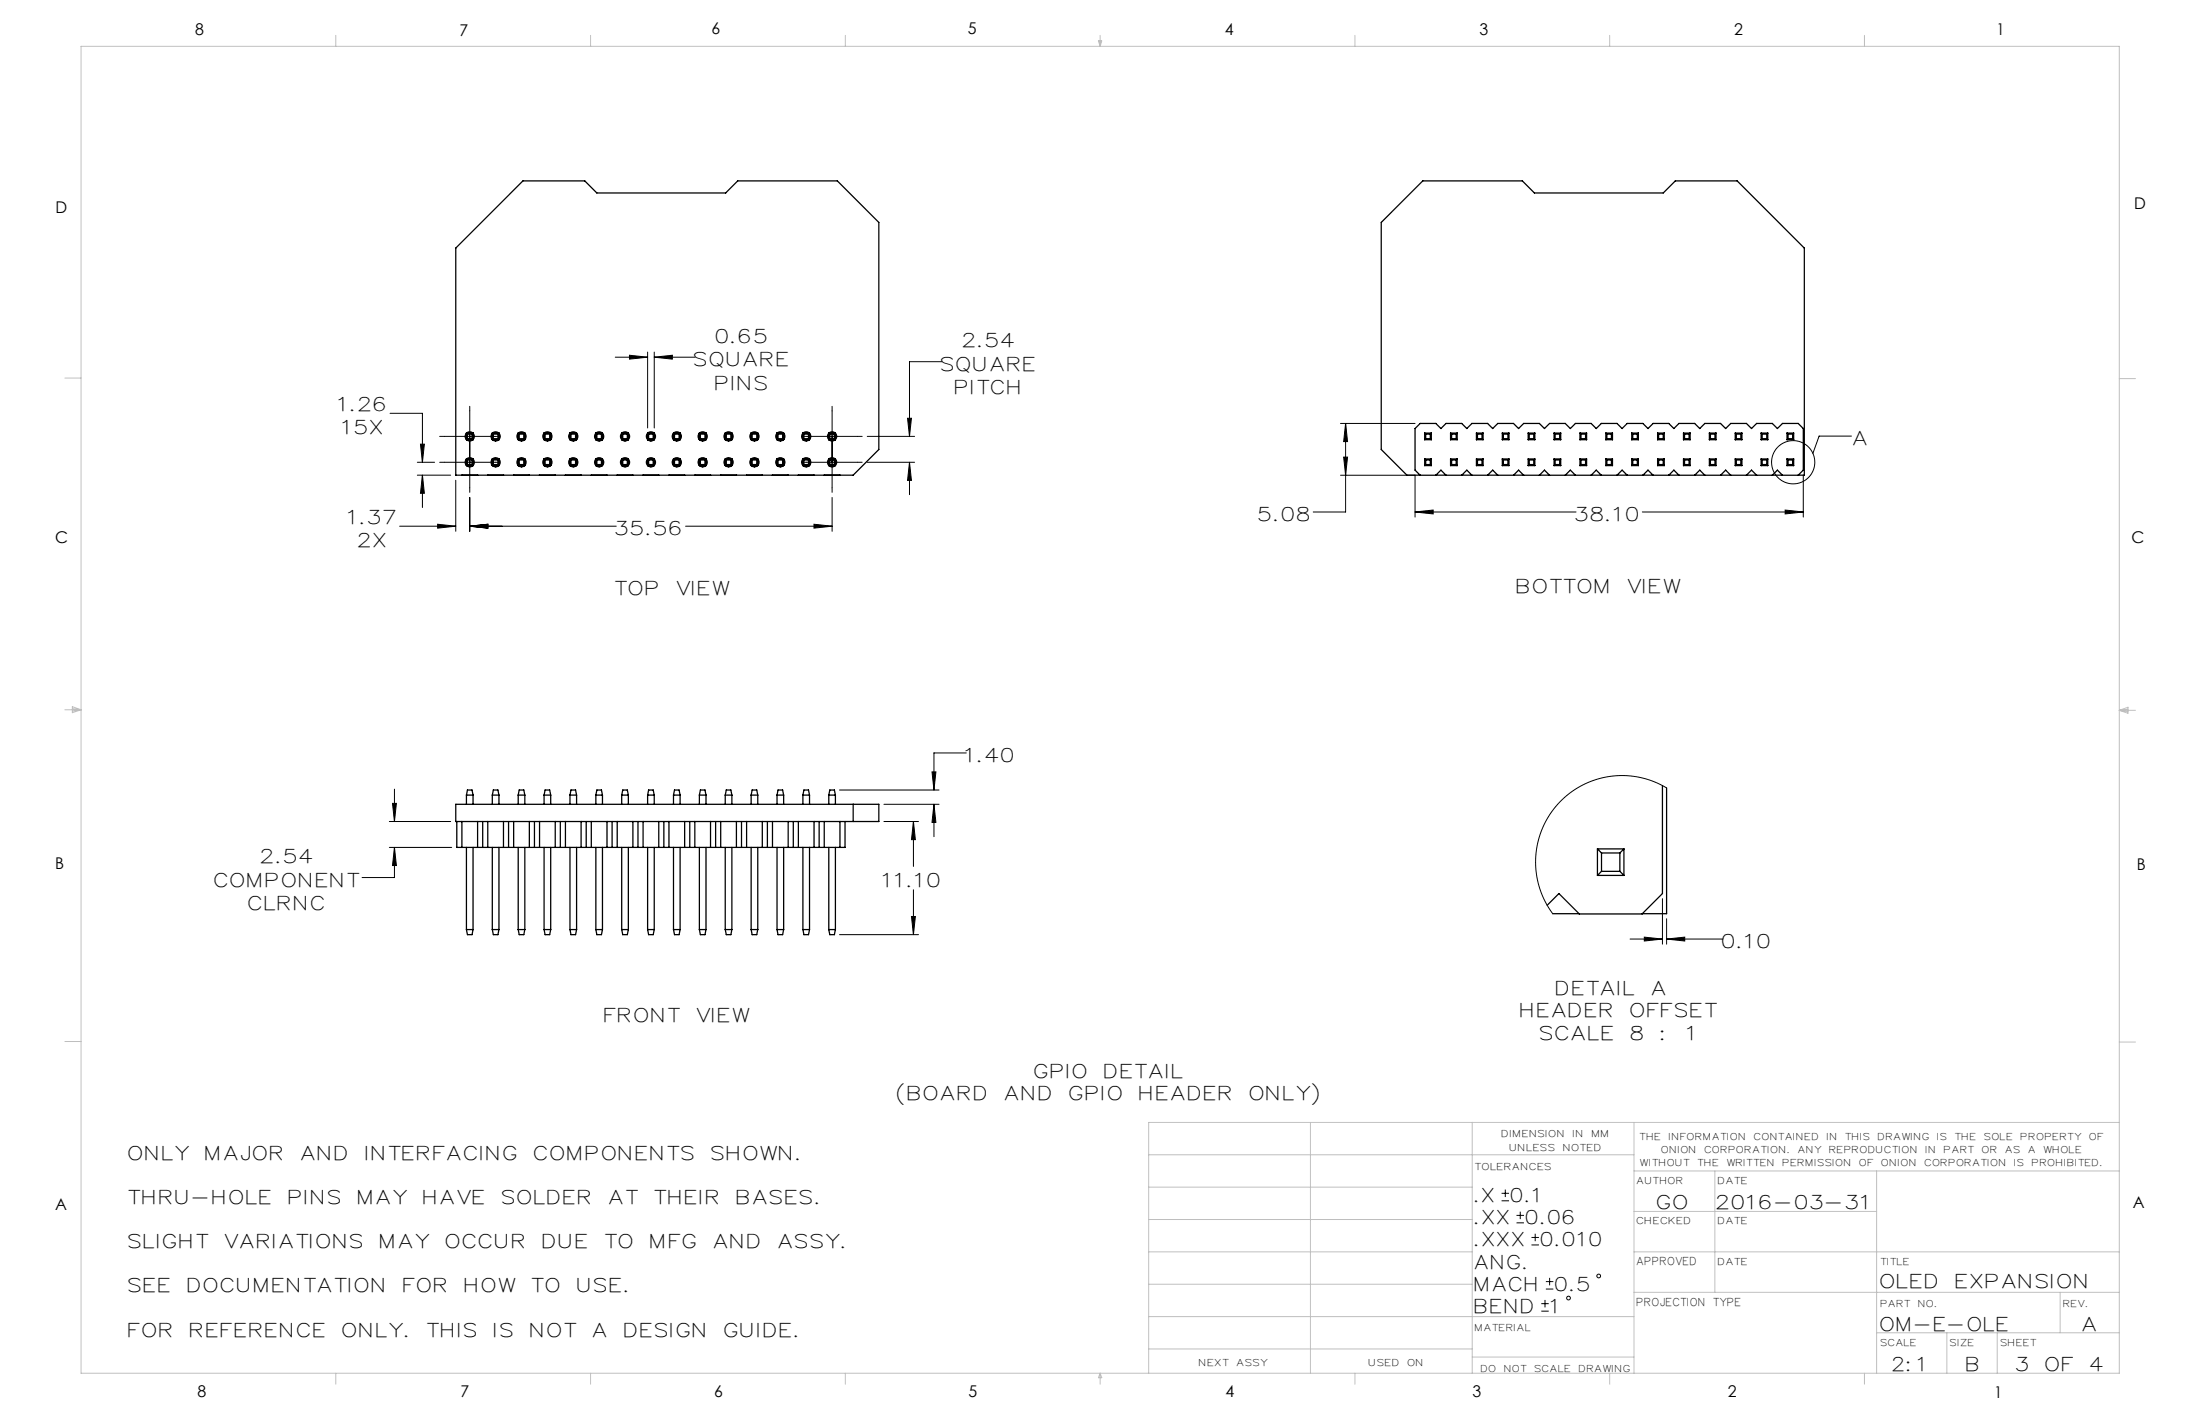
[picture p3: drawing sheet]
<svg xmlns="http://www.w3.org/2000/svg" width="432mm" height="279mm" viewBox="0 0 432 279" stroke-linecap="round" stroke-linejoin="round" font-family="sans-serif">
<g fill="none" stroke="#000" stroke-width=".2">
<path d="M120.8 70.1h6.3M123.6 69.7l3.5 .4-3.5 .4zM127.1 69.1v14.9M128.4 70.1l3.6-.4v.8zM128.4 69.1v14.9M128.4 70.1h8M184.9 71h-6.4v14.6M76.6 81.1h6.3v9.6M81.9 90.7h3.4M81.9 93.2h6.6M82.5 87.1h.8l-.4 3.6zM82.9 93.2l.4 3.6h-.8z"/>
<path d="M82.9 93.2v6.4M87.2 90.7h10M87.2 85.6h10M89.5 94.2v10M92.2 80.6v15.1M92.2 97.6v6.6M158.3 90.7h10M158.3 85.6h10M163.3 80.6v15.1M163.3 97.6v6.6M170.2 90.7h9.3M170.2 85.6h9.3"/>
<path d="M178.1 82.1h.8l-.4 3.5zM178.5 90.7l.4 3.6h-.8zM178.5 90.7v6.4M263.1 93.2h14.6v8.3M263.1 83.1h14.6M263.7 89.7h.8l-.4 3.5zM264.1 83.1l.4 3.5h-.8zM264.1 83.1v17.4h-6.3M353.9 93.2v8.3M363.4 85.6h-6.4l-1.2 3.4M78.4 103.2h11.1M85.9 102.9l3.6 .3-3.6 .4z"/>
<path d="M92.2 103.2l3.6-.3v.7zM92.2 103.2h28.8M134.6 103.2h28.7M159.8 102.9l3.5 .3-3.5 .4zM277.7 100.5l3.6-.4v.7zM277.7 100.5h31.6M322.3 100.5h31.6M350.4 100.1l3.5 .4-3.5 .3zM77 157.6h.8l-.4 3.6zM77.4 154.8v6.4M164.8 155h19.5M173.5 157.8h10.8"/>
<path d="M182.9 151.5h.8l-.4 3.5zM183.3 157.8l.4 3.6h-.8zM183.3 157.8v6.4M189.7 147.7h-6.4v7.3M327.1 154.6l-2.7-1.3-2.7-.8-2.8-.3-3 .1-2.9 .8-2.6 1.1-2.5 1.6-2.1 1.9-1.7 2.2-1.4 2.7-.9 2.7-.4 3 .1 2.7 .6 3 1.1 2.8 1.6 2.5M76.4 161.2h12.1M76.4 166.3h12.3M77.4 166.3l.4 3.5h-.8zM77.4 166.3v5.9h-6.3M173.5 161.2h6.8M178.9 179.8h.8l-.4 3.6zM179.3 161.2l.4 3.5h-.8z"/>
<path d="M179.3 161.2v8.8M179.3 174.6v8.8M326.3 176.3v9M164.8 183.4h15.5M319.9 184.3h6.4M322.7 183.9l3.6 .4-3.6 .3zM327.1 184.3l3.6-.4v.7zM327.1 180.3v5M327.1 184.3h11M294.7 235.6h1.5M294.7 234.1h1.5M295.4 233.4v1.5"/>
<path d="M297.7 239.9h1.4M297.7 238.5h1.4M298.4 237.7v1.5M300.6 244.3h1.5M300.6 242.8h1.5M301.3 242.1v1.4M302.5 257.3h1.5M302.5 255.8h1.5M303.2 255.1v1.4M303.4 252.9h1.5M303.4 251.5h1.5M304.1 250.7v1.5"/>
<circle cx="352" cy="90.7" r="4.2"/>
<circle cx="307.9" cy="254.7" r=".37"/>
<circle cx="313.8" cy="250.4" r=".37"/>
</g>
<g fill="none" stroke="#000" stroke-width=".2" stroke-dasharray="15.2 1.3 1.3 1.3">
<path d="M87.2 90.7h-.9M87.2 85.6h-.9M92.2 85.7v-.9M92.2 95.7v.9M92.2 80.6v-.9M92.2 90.6v.9M97.2 90.7h.9M97.2 85.6h.9M158.3 90.7h-.9M158.3 85.6h-.9M163.3 85.7v-.9M163.3 95.7v.9"/>
<path d="M163.3 80.6v-.9M163.3 90.6v.9M168.3 90.7h.9M168.3 85.6h.9"/>
</g>
<g fill="none" stroke="#c0c0c0" stroke-width=".2">
<path d="M15.9 9.1h400.1v260.3h-400.1zM65.9 6.9v2.2M115.9 6.9v2.2M165.9 6.9v2.2M215.6 8h.6l-.3 1.1zM215.7 8l.2 1.1M215.9 6.9v2.2M216 8l-.1 1.1M265.9 6.9v2.2M315.9 6.9v2.2M365.9 6.9v2.2M12.7 74.2h3.2"/>
<path d="M416 74.3h3.1M12.7 139.3h3.2M14.2 139l1.7 .3M14.2 138.7l1.7 .6-1.7 .5zM15.9 139.3l-1.7 .2M416 139.4h3.1M416 139.4l1.7-.6v1.1zM416 139.4l1.7 .2M417.7 139.1l-1.7 .3M12.7 204.4h3.2M416 204.5h3.1M225.5 226.6h95.2"/>
<path d="M225.5 239.3h63.5M225.5 232.9h63.5M257.2 220.2v49.2M289 220.2v49.2M320.7 220.2v49.2M320.7 237.7h47.6M320.7 229.8h95.3M336.6 229.8v23.8M368.3 229.8v39.6M416 220.2h-190.5v49.2M225.5 258.3h95.2M225.5 245.6h63.5"/>
<path d="M225.5 252h63.5M320.7 253.6h95.3M320.7 245.6h95.3M404.3 253.6v7.9M65.9 269.4v2.2M115.9 269.4v2.2M165.9 269.4v2.2M215.9 269.4v2.2M215.9 269.4l.3 .9h-.6zM225.5 264.7h63.5M265.9 269.4v2.2M289 266.3h31.7"/>
<path d="M315.9 269.4v2.2M365.9 269.4v2.2M368.3 261.5h47.7M382.1 261.5v7.9M392 261.5v7.9"/>
</g>
<path d="M123.6 69.7l3.5 .4-3.5 .4zM128.4 70.1l3.6-.4v.8zM92.2 103.2l3.6-.3v.7zM159.8 102.9l3.5 .3-3.5 .4zM82.5 87.1h.8l-.4 3.6zM82.9 93.2l.4 3.6h-.8zM85.9 102.9l3.6 .3-3.6 .4zM92.2 103.2l3.6-.3v.7zM178.1 82.1h.8l-.4 3.5zM178.5 90.7l.4 3.6h-.8zM77 157.6h.8l-.4 3.6zM77.4 166.3l.4 3.5h-.8zM179.3 161.2l.4 3.5h-.8zM178.9 179.8h.8l-.4 3.6zM182.9 151.5h.8l-.4 3.5zM183.3 157.8l.4 3.6h-.8zM277.7 100.5l3.6-.4v.7zM350.4 100.1l3.5 .4-3.5 .3zM264.1 83.1l.4 3.5h-.8zM263.7 89.7h.8l-.4 3.5zM322.7 183.9l3.6 .4-3.6 .3zM327.1 184.3l3.6-.4v.7z" fill="#000"/>
<g fill="none" stroke="#000" stroke-width=".25">
<path d="M279.3 35.5h19.5l2.4 2.4h25.2l2.4-2.4h12.2l13.1 13.2v44.5h-78l-5-5v-44.6zM89.5 48.7l13.1-13.2h12.2l2.3 2.4h25.3l2.4-2.4h19.5l8.2 8.1v44.6l-5 5h-78zM90.6 93.2h.1M91.5 90.1l-.2 .5 .2 .7M91.5 85l-.2 .5 .2 .7M91.5 85h1.3M91.5 86.3h1.3M91.5 90.1h1.3M91.5 91.4h1.3M91.5 90.1l.2 .2M91.5 85l.2 .2M91.5 85v1.3"/>
<path d="M91.5 90.1v1.3M91.6 91.4l.6 .2 .6-.2M91.6 90.1l.6-.3 .6 .3M91.6 86.3l.6 .2 .6-.2M91.6 85l.6-.3 .6 .3M91.7 90.3h.9M91.7 91.2h.9M91.7 85.2h.9M91.7 86.1h.9M91.7 91.2l-.2 .2M91.7 86.1l-.2 .2M91.7 85.2v.9"/>
<path d="M91.7 90.3v.9M92.6 91.2l.2 .2M92.6 85.2v.9M92.6 90.3v.9M92.6 86.1l.2 .2M92.8 90.1l.3 .5-.3 .7M92.8 85l.3 .5-.3 .7M92.8 85v1.3M92.8 90.1v1.3M92.8 90.1l-.2 .2M92.8 85l-.2 .2M93.8 93.2h-.1"/>
<path d="M95.7 93.2h.1M96.6 90.1l-.2 .5 .2 .7M96.6 85l-.2 .5 .2 .7M96.6 85h1.3M96.6 86.3h1.3M96.6 90.1h1.3M96.6 91.4h1.3M96.6 90.1l.2 .2M96.6 85l.2 .2M96.6 85v1.3M96.6 90.1v1.3M96.7 91.4l.6 .2 .6-.2"/>
<path d="M96.7 90.1l.6-.3 .6 .3M96.7 86.3l.6 .2 .6-.2M96.7 85l.6-.3 .6 .3M96.8 90.3h.9M96.8 91.2h.9M96.8 85.2v.9M96.8 90.3v.9M96.8 85.2h.9M96.8 86.1h.9M96.8 86.1l-.2 .2M96.8 91.2l-.2 .2M97.7 85.2v.9"/>
<path d="M97.7 90.3v.9M97.7 91.2l.2 .2M97.7 86.1l.2 .2M97.9 90.1l.3 .5-.3 .7M97.9 85l.3 .5-.3 .7M97.9 85l-.2 .2M97.9 85v1.3M97.9 90.1v1.3M97.9 90.1l-.2 .2M98.8 93.2h.1M100.8 93.2h.1M101.7 90.1l-.2 .5 .2 .7"/>
<path d="M101.7 85l-.2 .5 .2 .7M101.7 85h1.3M101.7 86.3h1.3M101.7 90.1h1.3M101.7 91.4h1.3M101.7 90.1l.2 .2M101.7 85l.2 .2M101.7 85v1.3M101.7 90.1v1.3M101.7 91.4l.7 .2 .6-.2M101.7 90.1l.7-.3 .6 .3M101.7 86.3l.7 .2 .6-.2"/>
<path d="M101.7 85l.7-.3 .6 .3M101.9 90.3h.9M101.9 91.2h.9M101.9 85.2h.9M101.9 86.1h.9M101.9 91.2l-.2 .2M101.9 86.1l-.2 .2M101.9 85.2v.9M101.9 90.3v.9M102.8 91.2l.2 .2M102.8 85.2v.9M102.8 90.3v.9"/>
<path d="M102.8 86.1l.2 .2M103 90.1l.2 .5-.2 .7M103 85l.2 .5-.2 .7M103 90.1l-.2 .2M103 85l-.2 .2M103 85v1.3M103 90.1v1.3M103.9 93.2h.1M105.9 93.2h.1M106.8 90.1l-.3 .5 .3 .7M106.8 85l-.3 .5 .3 .7M106.8 85h1.3"/>
<path d="M106.8 86.3h1.3M106.8 85l.2 .2M106.8 90.1h1.3M106.8 91.4h1.3M106.8 90.1l.2 .2M106.8 85v1.3M106.8 90.1v1.3M106.8 91.4l.6 .2 .7-.2M106.8 90.1l.6-.3 .7 .3M106.8 86.3l.6 .2 .7-.2M106.8 85l.6-.3 .7 .3M107 90.3h.9"/>
<path d="M107 91.2h.9M107 85.2h.9M107 86.1h.9M107 86.1l-.2 .2M107 85.2v.9M107 90.3v.9M107 91.2l-.2 .2M107.9 86.1l.2 .2M107.9 85.2v.9M107.9 90.3v.9M107.9 91.2l.2 .2M108.1 90.1l.2 .5-.2 .7"/>
<path d="M108.1 85l.2 .5-.2 .7M108.1 85l-.2 .2M108.1 85v1.3M108.1 90.1v1.3M108.1 90.1l-.2 .2M109 93.2h.1M111 93.2h.1M111.9 85l-.3 .5 .3 .7M111.9 90.1l-.3 .5 .3 .7M111.9 85h1.3M111.9 86.3h1.3M111.9 90.1l.2 .2"/>
<path d="M111.9 90.1h1.3M111.9 91.4h1.3M111.9 85l.2 .2M111.9 85v1.3M111.9 90.1v1.3M111.9 86.3l.6 .2 .6-.2M111.9 85l.6-.3 .6 .3M111.9 91.4l.6 .2 .6-.2M111.9 90.1l.6-.3 .6 .3M112.1 90.3h.9M112.1 91.2h.9M112.1 85.2h.9"/>
<path d="M112.1 86.1h.9M112.1 85.2v.9M112.1 90.3v.9M112.1 86.1l-.2 .2M112.1 91.2l-.2 .2M113 91.2l.2 .2M113 85.2v.9M113 90.3v.9M113 86.1l.2 .2M113.2 85l.2 .5-.2 .7M113.2 90.1l.2 .5-.2 .7M113.2 85l-.2 .2"/>
<path d="M113.2 90.1l-.2 .2M113.2 85v1.3M113.2 90.1v1.3M114.1 93.2h.1M116 93.2h.1M116.9 90.1l-.2 .5 .2 .7M116.9 85l-.2 .5 .2 .7M116.9 85h1.3M116.9 86.3h1.3M116.9 90.1h1.3M116.9 91.4h1.3M116.9 85l.2 .2"/>
<path d="M116.9 90.1l.2 .2M116.9 85v1.3M116.9 90.1v1.3M117 91.4l.6 .2 .6-.2M117 90.1l.6-.3 .6 .3M117 86.3l.6 .2 .6-.2M117 85l.6-.3 .6 .3M117.1 90.3h.9M117.1 91.2h.9M117.1 85.2h.9M117.1 86.1h.9M117.1 85.2v.9"/>
<path d="M117.1 90.3v.9M117.1 86.1l-.2 .2M117.1 91.2l-.2 .2M118 85.2v.9M118 90.3v.9M118 86.1l.2 .2M118 91.2l.2 .2M118.2 90.1l.3 .5-.3 .7M118.2 85l.3 .5-.3 .7M118.2 85l-.2 .2M118.2 90.1l-.2 .2M118.2 85v1.3"/>
<path d="M118.2 90.1v1.3M119.2 93.2h-.1M121.1 93.2h.1M122 90.1l-.2 .5 .2 .7M122 85l-.2 .5 .2 .7M122 85h1.3M122 86.3h1.3M122 90.1h1.3M122 85l.2 .2M122 91.4h1.3M122 85v1.3M122 90.1v1.3"/>
<path d="M122 90.1l.2 .2M122.1 91.4l.6 .2 .6-.2M122.1 90.1l.6-.3 .6 .3M122.1 86.3l.6 .2 .6-.2M122.1 85l.6-.3 .6 .3M122.2 90.3h.9M122.2 91.2h.9M122.2 85.2h.9M122.2 91.2l-.2 .2M122.2 86.1h.9M122.2 85.2v.9M122.2 90.3v.9"/>
<path d="M122.2 86.1l-.2 .2M123.1 86.1l.2 .2M123.1 85.2v.9M123.1 90.3v.9M123.1 91.2l.2 .2M123.3 90.1l.3 .5-.3 .7M123.3 85l.3 .5-.3 .7M123.3 90.1l-.2 .2M123.3 85l-.2 .2M123.3 85v1.3M123.3 90.1v1.3M124.2 93.2h.1"/>
<path d="M126.2 93.2h.1M127.1 90.1l-.2 .5 .2 .7M127.1 85l-.2 .5 .2 .7M127.1 85l.2 .2M127.1 85h1.3M127.1 85v1.3M127.1 90.1v1.3M127.1 86.3h1.3M127.1 90.1h1.3M127.1 90.1l.2 .2M127.1 91.4h1.3M127.1 91.4l.7 .2 .6-.2"/>
<path d="M127.1 90.1l.7-.3 .6 .3M127.1 86.3l.7 .2 .6-.2M127.1 85l.7-.3 .6 .3M127.3 90.3h.9M127.3 91.2h.9M127.3 85.2h.9M127.3 86.1l-.2 .2M127.3 85.2v.9M127.3 90.3v.9M127.3 86.1h.9M127.3 91.2l-.2 .2M128.2 86.1l.2 .2"/>
<path d="M128.2 85.2v.9M128.2 90.3v.9M128.2 91.2l.2 .2M128.4 90.1l.2 .5-.2 .7M128.4 85l.2 .5-.2 .7M128.4 85l-.2 .2M128.4 85v1.3M128.4 90.1v1.3M128.4 90.1l-.2 .2M129.3 93.2h.1M131.3 93.2h.1M132.2 90.1l-.3 .5 .3 .7"/>
<path d="M132.2 85l-.3 .5 .3 .7M132.2 90.1l.2 .2M132.2 85h1.3M132.2 86.3h1.3M132.2 90.1h1.3M132.2 91.4h1.3M132.2 85v1.3M132.2 90.1v1.3M132.2 85l.2 .2M132.2 91.4l.6 .2 .7-.2M132.2 90.1l.6-.3 .7 .3M132.2 86.3l.6 .2 .7-.2"/>
<path d="M132.2 85l.6-.3 .7 .3M132.4 90.3h.9M132.4 91.2h.9M132.4 85.2h.9M132.4 86.1h.9M132.4 86.1l-.2 .2M132.4 85.2v.9M132.4 90.3v.9M132.4 91.2l-.2 .2M133.3 91.2l.2 .2M133.3 85.2v.9M133.3 90.3v.9"/>
<path d="M133.3 86.1l.2 .2M133.5 90.1l.2 .5-.2 .7M133.5 85l.2 .5-.2 .7M133.5 85l-.2 .2M133.5 90.1l-.2 .2M133.5 85v1.3M133.5 90.1v1.3M134.4 93.2h.1M136.4 93.2h.1M137.3 90.1l-.3 .5 .3 .7M137.3 85l-.3 .5 .3 .7M137.3 85h1.3"/>
<path d="M137.3 86.3h1.3M137.3 90.1h1.3M137.3 91.4h1.3M137.3 85v1.3M137.3 90.1v1.3M137.3 90.1l.2 .2M137.3 85l.2 .2M137.3 91.4l.6 .2 .6-.2M137.3 90.1l.6-.3 .6 .3M137.3 86.3l.6 .2 .6-.2M137.3 85l.6-.3 .6 .3M137.5 90.3h.9"/>
<path d="M137.5 91.2h.9M137.5 85.2h.9M137.5 86.1h.9M137.5 85.2v.9M137.5 90.3v.9M137.5 86.1l-.2 .2M137.5 91.2l-.2 .2M138.4 85.2v.9M138.4 90.3v.9M138.4 91.2l.2 .2M138.4 86.1l.2 .2M138.6 90.1l.2 .5-.2 .7"/>
<path d="M138.6 85l.2 .5-.2 .7M138.6 85l-.2 .2M138.6 90.1l-.2 .2M138.6 85v1.3M138.6 90.1v1.3M139.5 93.2h.1M141.4 93.2h.1M142.3 90.1l-.2 .5 .2 .7M142.3 85l-.2 .5 .2 .7M142.3 85h1.3M142.3 86.3h1.3M142.3 85l.2 .2"/>
<path d="M142.3 90.1h1.3M142.3 91.4h1.3M142.3 90.1l.2 .2M142.3 85v1.3M142.3 90.1v1.3M142.4 91.4l.6 .2 .6-.2M142.4 90.1l.6-.3 .6 .3M142.4 86.3l.6 .2 .6-.2M142.4 85l.6-.3 .6 .3M142.5 90.3h.9M142.5 91.2h.9M142.5 85.2h.9"/>
<path d="M142.5 86.1h.9M142.5 85.2v.9M142.5 90.3v.9M142.5 86.1l-.2 .2M142.5 91.2l-.2 .2M143.4 86.1l.2 .2M143.4 85.2v.9M143.4 90.3v.9M143.4 91.2l.2 .2M143.6 90.1l.3 .5-.3 .7M143.6 85l.3 .5-.3 .7M143.6 85l-.2 .2"/>
<path d="M143.6 90.1l-.2 .2M143.6 85v1.3M143.6 90.1v1.3M144.6 93.2h-.1M146.5 93.2h.1M147.4 90.1l-.2 .5 .2 .7M147.4 85l-.2 .5 .2 .7M147.4 85h1.3M147.4 86.3h1.3M147.4 90.1l.2 .2M147.4 90.1h1.3M147.4 91.4h1.3"/>
<path d="M147.4 85l.2 .2M147.4 85v1.3M147.4 90.1v1.3M147.5 91.4l.6 .2 .6-.2M147.5 90.1l.6-.3 .6 .3M147.5 86.3l.6 .2 .6-.2M147.5 85l.6-.3 .6 .3M147.6 90.3h.9M147.6 91.2h.9M147.6 85.2h.9M147.6 86.1h.9M147.6 91.2l-.2 .2"/>
<path d="M147.6 85.2v.9M147.6 90.3v.9M147.6 86.1l-.2 .2M148.5 91.2l.2 .2M148.5 85.2v.9M148.5 90.3v.9M148.5 86.1l.2 .2M148.7 90.1l.3 .5-.3 .7M148.7 85l.3 .5-.3 .7M148.7 90.1l-.2 .2M148.7 85l-.2 .2M148.7 85v1.3"/>
<path d="M148.7 90.1v1.3M149.6 93.2h.1M151.6 93.2h.1M152.5 85l-.2 .5 .2 .7M152.5 90.1l-.2 .5 .2 .7M152.5 85h1.3M152.5 86.3h1.3M152.5 90.1h1.3M152.5 91.4h1.3M152.5 90.1l.2 .2M152.5 85l.2 .2M152.5 85v1.3"/>
<path d="M152.5 90.1v1.3M152.5 86.3l.7 .2 .6-.2M152.5 85l.7-.3 .6 .3M152.5 91.4l.7 .2 .6-.2M152.5 90.1l.7-.3 .6 .3M152.7 90.3h.9M152.7 91.2h.9M152.7 85.2h.9M152.7 86.1h.9M152.7 86.1l-.2 .2M152.7 91.2l-.2 .2M152.7 85.2v.9"/>
<path d="M152.7 90.3v.9M153.6 91.2l.2 .2M153.6 86.1l.2 .2M153.6 85.2v.9M153.6 90.3v.9M153.8 85l.2 .5-.2 .7M153.8 90.1l.2 .5-.2 .7M153.8 85l-.2 .2M153.8 90.1l-.2 .2M153.8 85v1.3M153.8 90.1v1.3M154.7 93.2h.1"/>
<path d="M156.7 93.2h.1M157.6 90.1l-.3 .5 .3 .7M157.6 85l-.3 .5 .3 .7M157.6 85h1.3M157.6 86.3h1.3M157.6 90.1h1.3M157.6 91.4h1.3M157.6 90.1l.2 .2M157.6 85l.2 .2M157.6 85v1.3M157.6 90.1v1.3M157.6 91.4l.6 .2 .7-.2"/>
<path d="M157.6 90.1l.6-.3 .7 .3M157.6 86.3l.6 .2 .7-.2M157.6 85l.6-.3 .7 .3M157.8 90.3h.9M157.8 91.2h.9M157.8 85.2h.9M157.8 86.1h.9M157.8 86.1l-.2 .2M157.8 91.2l-.2 .2M157.8 85.2v.9M157.8 90.3v.9M158.7 91.2l.2 .2"/>
<path d="M158.7 85.2v.9M158.7 90.3v.9M158.7 86.1l.2 .2M158.9 90.1l.2 .5-.2 .7M158.9 85l.2 .5-.2 .7M158.9 85l-.2 .2M158.9 90.1l-.2 .2M158.9 85v1.3M158.9 90.1v1.3M159.8 93.2h.1M161.8 93.2h.1M162.7 90.1l-.3 .5 .3 .7"/>
<path d="M162.7 85l-.3 .5 .3 .7M162.7 85h1.3M162.7 86.3h1.3M162.7 90.1h1.3M162.7 91.4h1.3M162.7 85l.2 .2M162.7 90.1l.2 .2M162.7 85v1.3M162.7 90.1v1.3M162.7 91.4l.6 .2 .6-.2M162.7 90.1l.6-.3 .6 .3M162.7 86.3l.6 .2 .6-.2"/>
<path d="M162.7 85l.6-.3 .6 .3M162.9 90.3h.9M162.9 91.2h.9M162.9 85.2h.9M162.9 86.1h.9M162.9 86.1l-.2 .2M162.9 85.2v.9M162.9 90.3v.9M162.9 91.2l-.2 .2M163.8 86.1l.2 .2M163.8 85.2v.9M163.8 90.3v.9"/>
<path d="M163.8 91.2l.2 .2M164 90.1l.2 .5-.2 .7M164 85l.2 .5-.2 .7M164 85l-.2 .2M164 90.1l-.2 .2M164 85v1.3M164 90.1v1.3M164.9 93.2h.1M278.7 93.2l-1-1v-8.1l1-1h3.1l1 1 1-1h3.1l1 1 1-1h3.1l1 1 1-1h3.1l1 1 1-1h3l1 1 1-1h3.1l1 1 1-1h3.1l1 1 1-1h3.1l1 1 1-1h3.1l1 1 1-1h3l1 1 1-1h3.1l1 1 1-1h3.1l1 1 1-1h3.1l1 1 1-1h3.1l1 1 1-1h3l1 1v8.1l-1 1M279.6 85h1.3M279.6 86.3h1.3M279.6 90.1h1.3"/>
<path d="M279.6 91.4h1.3M279.6 90.1l.2 .2M279.6 85l.2 .2M279.6 85v1.3M279.6 90.1v1.3M279.8 90.3h.9M279.8 91.2h.9M279.8 85.2h.9M279.8 86.1h.9M279.8 91.2l-.2 .2M279.8 86.1l-.2 .2M279.8 85.2v.9"/>
<path d="M279.8 90.3v.9M280.7 85.2v.9M280.7 90.3v.9M280.7 91.2l.2 .2M280.7 86.1l.2 .2M280.9 90.1l-.2 .2M280.9 85v1.3M280.9 90.1v1.3M280.9 85l-.2 .2M281.8 93.2l1-1 1 1M284.7 85h1.3M284.7 86.3h1.3"/>
<path d="M284.7 90.1h1.3M284.7 91.4h1.3M284.7 90.1l.2 .2M284.7 85l.2 .2M284.7 85v1.3M284.7 90.1v1.3M284.9 90.3h.9M284.9 91.2h.9M284.9 85.2h.9M284.9 86.1h.9M284.9 91.2l-.2 .2M284.9 86.1l-.2 .2"/>
<path d="M284.9 85.2v.9M284.9 90.3v.9M285.8 86.1l.2 .2M285.8 91.2l.2 .2M285.8 85.2v.9M285.8 90.3v.9M286 90.1l-.2 .2M286 85l-.2 .2M286 85v1.3M286 90.1v1.3M286.9 93.2l1-1 1 1M289.8 85h1.3"/>
<path d="M289.8 86.3h1.3M289.8 90.1h1.3M289.8 91.4h1.3M289.8 85l.2 .2M289.8 90.1l.2 .2M289.8 85v1.3M289.8 90.1v1.3M290 90.3h.9M290 91.2h.9M290 85.2h.9M290 86.1h.9M290 91.2l-.2 .2"/>
<path d="M290 85.2v.9M290 90.3v.9M290 86.1l-.2 .2M290.9 86.1l.2 .2M290.9 85.2v.9M290.9 90.3v.9M290.9 91.2l.2 .2M291.1 90.1l-.2 .2M291.1 85l-.2 .2M291.1 85v1.3M291.1 90.1v1.3M292 93.2l1-1 1 1"/>
<path d="M294.9 85h1.3M294.9 86.3h1.3M294.9 90.1h1.3M294.9 91.4h1.3M294.9 85l.2 .2M294.9 90.1l.2 .2M294.9 85v1.3M294.9 90.1v1.3M295.1 90.3h.9M295.1 91.2h.9M295.1 85.2h.9M295.1 86.1h.9"/>
<path d="M295.1 91.2l-.2 .2M295.1 85.2v.9M295.1 90.3v.9M295.1 86.1l-.2 .2M296 86.1l.2 .2M296 85.2v.9M296 90.3v.9M296 91.2l.2 .2M296.2 90.1l-.2 .2M296.2 85v1.3M296.2 90.1v1.3M296.2 85l-.2 .2"/>
<path d="M297.1 93.2l1-1 1 1M299.9 85h1.3M299.9 86.3h1.3M299.9 90.1h1.3M299.9 91.4h1.3M299.9 85l.2 .2M299.9 90.1l.2 .2M299.9 85v1.3M299.9 90.1v1.3M300.1 90.3h.9M300.1 91.2h.9M300.1 85.2h.9"/>
<path d="M300.1 86.1h.9M300.1 86.1l-.2 .2M300.1 91.2l-.2 .2M300.1 85.2v.9M300.1 90.3v.9M301 86.1l.2 .2M301 85.2v.9M301 90.3v.9M301 91.2l.2 .2M301.2 85l-.2 .2M301.2 85v1.3M301.2 90.1v1.3"/>
<path d="M301.2 90.1l-.2 .2M302.1 93.2l1-1 1 1M305 85h1.3M305 86.3h1.3M305 90.1h1.3M305 91.4h1.3M305 90.1l.2 .2M305 85l.2 .2M305 85v1.3M305 90.1v1.3M305.2 90.3h.9M305.2 91.2h.9"/>
<path d="M305.2 85.2h.9M305.2 86.1h.9M305.2 91.2l-.2 .2M305.2 86.1l-.2 .2M305.2 85.2v.9M305.2 90.3v.9M306.1 86.1l.2 .2M306.1 91.2l.2 .2M306.1 85.2v.9M306.1 90.3v.9M306.3 90.1l-.2 .2M306.3 85l-.2 .2"/>
<path d="M306.3 85v1.3M306.3 90.1v1.3M307.2 93.2l1-1 1 1M310.1 85h1.3M310.1 86.3h1.3M310.1 90.1h1.3M310.1 91.4h1.3M310.1 85l.2 .2M310.1 90.1l.2 .2M310.1 85v1.3M310.1 90.1v1.3M310.3 90.3h.9"/>
<path d="M310.3 91.2h.9M310.3 85.2h.9M310.3 86.1h.9M310.3 91.2l-.2 .2M310.3 85.2v.9M310.3 90.3v.9M310.3 86.1l-.2 .2M311.2 86.1l.2 .2M311.2 91.2l.2 .2M311.2 85.2v.9M311.2 90.3v.9M311.4 90.1l-.2 .2"/>
<path d="M311.4 85l-.2 .2M311.4 85v1.3M311.4 90.1v1.3M312.3 93.2l1-1 1 1M315.2 85h1.3M315.2 86.3h1.3M315.2 90.1h1.3M315.2 91.4h1.3M315.2 85l.2 .2M315.2 90.1l.2 .2M315.2 85v1.3M315.2 90.1v1.3"/>
<path d="M315.4 90.3h.9M315.4 91.2h.9M315.4 85.2h.9M315.4 86.1h.9M315.4 91.2l-.2 .2M315.4 85.2v.9M315.4 90.3v.9M315.4 86.1l-.2 .2M316.3 86.1l.2 .2M316.3 85.2v.9M316.3 90.3v.9M316.3 91.2l.2 .2"/>
<path d="M316.5 90.1l-.2 .2M316.5 85v1.3M316.5 90.1v1.3M316.5 85l-.2 .2M317.4 93.2l1-1 1 1M320.3 85h1.3M320.3 86.3h1.3M320.3 90.1h1.3M320.3 91.4h1.3M320.3 90.1l.2 .2M320.3 85l.2 .2M320.3 85v1.3"/>
<path d="M320.3 90.1v1.3M320.5 90.3h.9M320.5 91.2h.9M320.5 85.2h.9M320.5 86.1h.9M320.5 91.2l-.2 .2M320.5 86.1l-.2 .2M320.5 85.2v.9M320.5 90.3v.9M321.4 86.1l.2 .2M321.4 91.2l.2 .2M321.4 85.2v.9"/>
<path d="M321.4 90.3v.9M321.6 90.1l-.2 .2M321.6 85l-.2 .2M321.6 85v1.3M321.6 90.1v1.3M322.5 93.2l1-1 1 1M325.3 85h1.3M325.3 86.3h1.3M325.3 90.1h1.3M325.3 91.4h1.3M325.3 90.1l.2 .2M325.3 85l.2 .2"/>
<path d="M325.3 85v1.3M325.3 90.1v1.3M325.5 90.3h.9M325.5 91.2h.9M325.5 85.2h.9M325.5 86.1h.9M325.5 91.2l-.2 .2M325.5 86.1l-.2 .2M325.5 85.2v.9M325.5 90.3v.9M326.4 85.2v.9M326.4 90.3v.9"/>
<path d="M326.4 91.2l.2 .2M326.4 86.1l.2 .2M326.6 90.1l-.2 .2M326.6 85v1.3M326.6 90.1v1.3M326.6 85l-.2 .2M327.5 93.2l1-1 1 1M330.4 85h1.3M330.4 86.3h1.3M330.4 90.1h1.3M330.4 91.4h1.3M330.4 85l.2 .2"/>
<path d="M330.4 90.1l.2 .2M330.4 85v1.3M330.4 90.1v1.3M330.6 90.3h.9M330.6 91.2h.9M330.6 85.2h.9M330.6 86.1h.9M330.6 91.2l-.2 .2M330.6 86.1l-.2 .2M330.6 85.2v.9M330.6 90.3v.9M331.5 86.1l.2 .2"/>
<path d="M331.5 91.2l.2 .2M331.5 85.2v.9M331.5 90.3v.9M331.7 90.1l-.2 .2M331.7 85l-.2 .2M331.7 85v1.3M331.7 90.1v1.3M332.6 93.2l1-1 1 1M335.5 85h1.3M335.5 86.3h1.3M335.5 90.1h1.3M335.5 91.4h1.3"/>
<path d="M335.5 85l.2 .2M335.5 90.1l.2 .2M335.5 85v1.3M335.5 90.1v1.3M335.7 90.3h.9M335.7 91.2h.9M335.7 85.2h.9M335.7 86.1h.9M335.7 91.2l-.2 .2M335.7 85.2v.9M335.7 90.3v.9M335.7 86.1l-.2 .2"/>
<path d="M336.6 86.1l.2 .2M336.6 85.2v.9M336.6 90.3v.9M336.6 91.2l.2 .2M336.8 90.1l-.2 .2M336.8 85v1.3M336.8 90.1v1.3M336.8 85l-.2 .2M337.7 93.2l1-1 1 1M340.6 85h1.3M340.6 86.3h1.3M340.6 90.1h1.3"/>
<path d="M340.6 91.4h1.3M340.6 85l.2 .2M340.6 90.1l.2 .2M340.6 85v1.3M340.6 90.1v1.3M340.8 90.3h.9M340.8 91.2h.9M340.8 85.2h.9M340.8 86.1h.9M340.8 91.2l-.2 .2M340.8 86.1l-.2 .2M340.8 85.2v.9"/>
<path d="M340.8 90.3v.9M341.7 86.1l.2 .2M341.7 85.2v.9M341.7 90.3v.9M341.7 91.2l.2 .2M341.9 90.1l-.2 .2M341.9 85l-.2 .2M341.9 85v1.3M341.9 90.1v1.3M342.8 93.2l1-1 1 1M345.7 85h1.3M345.7 86.3h1.3"/>
<path d="M345.7 90.1h1.3M345.7 91.4h1.3M345.7 85l.2 .2M345.7 90.1l.2 .2M345.7 85v1.3M345.7 90.1v1.3M345.9 90.3h.9M345.9 91.2h.9M345.9 85.2h.9M345.9 86.1h.9M345.9 91.2l-.2 .2M345.9 86.1l-.2 .2"/>
<path d="M345.9 85.2v.9M345.9 90.3v.9M346.8 86.1l.2 .2M346.8 85.2v.9M346.8 90.3v.9M346.8 91.2l.2 .2M347 90.1l-.2 .2M347 85l-.2 .2M347 85v1.3M347 90.1v1.3M347.9 93.2l1-1 1 1M350.7 85h1.3"/>
<path d="M350.7 86.3h1.3M350.7 90.1h1.3M350.7 91.4h1.3M350.7 85l.2 .2M350.7 90.1l.2 .2M350.7 85v1.3M350.7 90.1v1.3M350.9 90.3h.9M350.9 91.2h.9M350.9 85.2h.9M350.9 86.1h.9M350.9 91.2l-.2 .2"/>
<path d="M350.9 86.1l-.2 .2M350.9 85.2v.9M350.9 90.3v.9M351.8 85.2v.9M351.8 90.3v.9M351.8 86.1l.2 .2M351.8 91.2l.2 .2M352 85l-.2 .2M352 85v1.3M352 90.1v1.3M352 90.1l-.2 .2M89.5 157.8h83v3.4h-83z"/>
<path d="M91.5 156v1.8M91.5 156h1.3M91.5 156l.2-1h.9l.2 1M92.8 156v1.8M96.6 156v1.8M96.6 156h1.3M96.6 156l.2-1h.9l.2 1M97.9 156v1.8M101.7 156v1.8M101.7 156h1.3M101.7 156l.2-1h.9l.2 1M103 156v1.8"/>
<path d="M106.8 156v1.8M106.8 156h1.3M106.8 156l.2-1h.9l.2 1M108.1 156v1.8M111.9 156v1.8M111.9 156h1.3M111.9 156l.2-1h.9l.2 1M113.2 156v1.8M116.9 156v1.8M116.9 156h1.3M116.9 156l.2-1h.9l.2 1M118.2 156v1.8"/>
<path d="M122 156v1.8M122 156h1.3M122 156l.2-1h.9l.2 1M123.3 156v1.8M127.1 156v1.8M127.1 156h1.3M127.1 156l.2-1h.9l.2 1M128.4 156v1.8M132.2 156v1.8M132.2 156h1.3M132.2 156l.2-1h.9l.2 1M133.5 156v1.8"/>
<path d="M137.3 156v1.8M137.3 156h1.3M137.3 156l.2-1h.9l.2 1M138.6 156v1.8M142.3 156v1.8M142.3 156h1.3M142.3 156l.2-1h.9l.2 1M143.6 156v1.8M147.4 156v1.8M147.4 156h1.3M147.4 156l.2-1h.9l.2 1M148.7 156v1.8"/>
<path d="M152.5 156v1.8M152.5 156h1.3M152.5 156l.2-1h.9l.2 1M153.8 156v1.8M157.6 156v1.8M157.6 156h1.3M157.6 156l.2-1h.9l.2 1M158.9 156v1.8M162.7 156v1.8M162.7 156h1.3M162.7 156l.2-1h.9l.2 1M164 156v1.8"/>
<path d="M167.5 157.8v3.4M326.3 154.1v21.2l-4 4h-12.3l-4-4-2.3 2.3M327.1 154.6v24.7h-4.8M89.7 161.2v5.1h76.2v-5.1M90.7 161.2v5.1M91.5 166.3v16.1M92.8 166.3v16.1M93.7 161.2v5.1M94.7 161.2v5.1M95.7 161.2v5.1M96.6 166.3v16.1M97.9 166.3v16.1"/>
<path d="M98.8 161.2v5.1M99.8 161.2v5.1M100.8 161.2v5.1M101.7 166.3v16.1M103 166.3v16.1M103.9 161.2v5.1M104.9 161.2v5.1M105.9 161.2v5.1M106.8 166.3v16.1M108.1 166.3v16.1M109 161.2v5.1M110 161.2v5.1"/>
<path d="M111 161.2v5.1M111.9 166.3v16.1M113.2 166.3v16.1M114.1 161.2v5.1M115.1 161.2v5.1M116.1 161.2v5.1M116.9 166.3v16.1M118.2 166.3v16.1M119.1 161.2v5.1M120.1 161.2v5.1M121.1 161.2v5.1M122 166.3v16.1"/>
<path d="M123.3 166.3v16.1M124.2 161.2v5.1M125.2 161.2v5.1M126.2 161.2v5.1M127.1 166.3v16.1M128.4 166.3v16.1M129.3 161.2v5.1M130.3 161.2v5.1M131.3 161.2v5.1M132.2 166.3v16.1M133.5 166.3v16.1M134.4 161.2v5.1"/>
<path d="M135.4 161.2v5.1M136.4 161.2v5.1M137.3 166.3v16.1M138.6 166.3v16.1M139.5 161.2v5.1M140.5 161.2v5.1M141.5 161.2v5.1M142.3 166.3v16.1M143.6 166.3v16.1M144.5 161.2v5.1M145.5 161.2v5.1M146.5 161.2v5.1"/>
<path d="M147.4 166.3v16.1M148.7 166.3v16.1M149.6 161.2v5.1M150.6 161.2v5.1M151.6 161.2v5.1M152.5 166.3v16.1M153.8 166.3v16.1M154.7 161.2v5.1M155.7 161.2v5.1M156.7 161.2v5.1M157.6 166.3v16.1M158.9 166.3v16.1"/>
<path d="M159.8 161.2v5.1M160.8 161.2v5.1M161.8 161.2v5.1M162.7 166.3v16.1M164 166.3v16.1M164.9 161.2v5.1M304.8 179.3h5.1M313.5 166.6l.8 .8M313.5 171.8h5.2M313.5 166.6h5.2M313.5 166.6v5.2M314.3 171h3.6"/>
<path d="M314.3 171l-.8 .8M314.3 167.4h3.6M314.3 167.4v3.6M317.9 171l.8 .8M317.9 167.4v3.6M318.7 166.6l-.8 .8M318.7 166.6v5.2M91.5 182.4h1.3M91.5 182.4l.2 1h.9l.2-1M96.6 182.4h1.3M96.6 182.4l.2 1h.9l.2-1M101.7 182.4h1.3"/>
<path d="M101.7 182.4l.2 1h.9l.2-1M106.8 182.4h1.3M106.8 182.4l.2 1h.9l.2-1M111.9 182.4h1.3M111.9 182.4l.2 1h.9l.2-1M116.9 182.4h1.3M116.9 182.4l.2 1h.9l.2-1M122 182.4h1.3M122 182.4l.2 1h.9l.2-1M127.1 182.4h1.3M127.1 182.4l.2 1h.9l.2-1M132.2 182.4h1.3"/>
<path d="M132.2 182.4l.2 1h.9l.2-1M137.3 182.4h1.3M137.3 182.4l.2 1h.9l.2-1M142.3 182.4h1.3M142.3 182.4l.2 1h.9l.2-1M147.4 182.4h1.3M147.4 182.4l.2 1h.9l.2-1M152.5 182.4h1.3M152.5 182.4l.2 1h.9l.2-1M157.6 182.4h1.3M157.6 182.4l.2 1h.9l.2-1M162.7 182.4h1.3"/>
<path d="M162.7 182.4l.2 1h.9l.2-1"/>
</g>
<g font-size="3.7">
<text x="136.4" y="71.9">SQUARE</text>
<text x="140.6" y="67.3">0.65</text>
<text x="189.1" y="68.2">2.54</text>
<text x="140.6" y="76.4">PINS</text>
<text x="184.9" y="72.7">SQUARE</text>
<text x="187.6" y="77.3">PITCH</text>
<text x="66.6" y="80.6">1.26</text>
<text x="67.3" y="85.2">15X</text>
<text x="363.9" y="87.2">A</text>
<text x="68.5" y="102.7">1.37</text>
<text x="70.4" y="107.3">2X</text>
<text x="121" y="105">35.56</text>
<text x="247.2" y="102.2">5.08</text>
<text x="309.3" y="102.2">38.10</text>
<text x="120.9" y="116.8">TOP</text>
<text x="132.9" y="116.8">VIEW</text>
<text x="297.9" y="116.3">BOTTOM</text>
<text x="319.6" y="116.3">VIEW</text>
<text x="189.7" y="149.5">1.40</text>
<text x="42.2" y="173.9">COMPONENT</text>
<text x="51.3" y="169.4">2.54</text>
<text x="48.9" y="178.5">CLRNC</text>
<text x="173.4" y="174.1">11.10</text>
<text x="338.1" y="186">0.10</text>
<text x="305.6" y="195.3">DETAIL</text>
<text x="324.3" y="195.3">A</text>
<text x="118.8" y="200.5">FRONT</text>
<text x="136.9" y="200.5">VIEW</text>
<text x="298.6" y="199.6">HEADER</text>
<text x="302.4" y="204">SCALE</text>
<text x="320.2" y="199.6">OFFSET</text>
<text x="320.2" y="204">8</text>
<text x="326.1" y="204">:</text>
<text x="331.3" y="204">1</text>
<text x="176.2" y="215.9">(BOARD</text>
<text x="197.4" y="215.9">AND</text>
<text x="203.2" y="211.5">GPIO</text>
<text x="210" y="215.9">GPIO</text>
<text x="216.9" y="211.5">DETAIL</text>
<text x="223.8" y="215.9">HEADER</text>
<text x="245.4" y="215.9">ONLY)</text>
<text x="25.4" y="227.6">ONLY</text>
<text x="40.5" y="227.6">MAJOR</text>
<text x="59.2" y="227.6">AND</text>
<text x="71.9" y="227.6">INTERFACING</text>
<text x="105" y="227.6">COMPONENTS</text>
<text x="139.7" y="227.6">SHOWN.</text>
<text x="25.4" y="236.3">THRU-HOLE</text>
<text x="56.8" y="236.3">PINS</text>
<text x="70.4" y="236.3">MAY</text>
<text x="83.3" y="236.3">HAVE</text>
<text x="98.7" y="236.3">SOLDER</text>
<text x="119.7" y="236.3">AT</text>
<text x="128.6" y="236.3">THEIR</text>
<text x="144.7" y="236.3">BASES.</text>
<text x="289.6" y="235.9">.X</text>
<text x="296.7" y="235.9">0.1</text>
<text x="325.4" y="237.1">GO</text>
<text x="337" y="237.1">2016-03-31</text>
<text x="25.4" y="244.9">SLIGHT</text>
<text x="44.3" y="244.9">VARIATIONS</text>
<text x="74.8" y="244.9">MAY</text>
<text x="87.6" y="244.9">OCCUR</text>
<text x="106.7" y="244.9">DUE</text>
<text x="118.9" y="244.9">TO</text>
<text x="127.8" y="244.9">MFG</text>
<text x="140.2" y="244.9">AND</text>
<text x="152.9" y="244.9">ASSY.</text>
<text x="289.6" y="244.6">.XXX</text>
<text x="289.6" y="240.2">.XX</text>
<text x="299.6" y="240.2">0.06</text>
<text x="302.6" y="244.6">0.010</text>
<text x="289.6" y="248.9">ANG.</text>
<text x="25.4" y="253.6">SEE</text>
<text x="37" y="253.6">DOCUMENTATION</text>
<text x="79.3" y="253.6">FOR</text>
<text x="91.4" y="253.6">HOW</text>
<text x="104.5" y="253.6">TO</text>
<text x="113.5" y="253.6">USE.</text>
<text x="289.6" y="257.6">BEND</text>
<text x="289.6" y="253.2">MACH</text>
<text x="304.5" y="257.6">1</text>
<text x="305.4" y="253.2">0.5</text>
<text x="369.2" y="252.8">OLED</text>
<text x="384" y="252.8">EXPANSION</text>
<text x="25.4" y="262.2">FOR</text>
<text x="37.5" y="262.2">REFERENCE</text>
<text x="67.4" y="262.2">ONLY.</text>
<text x="84" y="262.2">THIS</text>
<text x="97.1" y="262.2">IS</text>
<text x="104.2" y="262.2">NOT</text>
<text x="116.5" y="262.2">A</text>
<text x="122.7" y="262.2">DESIGN</text>
<text x="142.3" y="262.2">GUIDE.</text>
<text x="369.2" y="261.2">OM-E-OLE</text>
<text x="408.9" y="261.2">A</text>
<text x="371.6" y="269.1">2:1</text>
<text x="386.1" y="269.1">B</text>
<text x="395.8" y="269.1">3</text>
<text x="401.6" y="269.1">OF</text>
<text x="410.4" y="269.1">4</text>
</g>
<g font-size="3.2">
<text x="38.3" y="6.9">8</text>
<text x="90.2" y="7">7</text>
<text x="139.7" y="6.8">6</text>
<text x="190" y="6.8">5</text>
<text x="240.4" y="6.8">4</text>
<text x="290.4" y="6.9">3</text>
<text x="340.4" y="6.8">2</text>
<text x="391.9" y="6.9">1</text>
<text x="10.9" y="41.8">D</text>
<text x="418.9" y="41">D</text>
<text x="10.9" y="106.5">C</text>
<text x="418.4" y="106.6">C</text>
<text x="10.8" y="170.4">B</text>
<text x="419.4" y="170.8">B</text>
<text x="10.8" y="237.4">A</text>
<text x="418.6" y="237">A</text>
<text x="38.8" y="274.1">8</text>
<text x="90.4" y="274.1">7</text>
<text x="140.2" y="274.1">6</text>
<text x="190.1" y="274.1">5</text>
<text x="240.5" y="274.1">4</text>
<text x="289" y="274.1">3</text>
<text x="339.1" y="274.1">2</text>
<text x="391.4" y="274.4">1</text>
</g>
<g font-size="2.1">
<text x="321.3" y="248.2">APPROVED</text>
<text x="321.3" y="256.3">PROJECTION TYPE</text>
</g>
<g font-size="1.8">
<text x="294.9" y="223.2">DIMENSION</text>
<text x="296.4" y="225.8">UNLESS</text>
<text x="306.9" y="225.8">NOTED</text>
<text x="308.8" y="223.2">IN</text>
<text x="312.5" y="223.2">MM</text>
<text x="321.9" y="223.6">THE</text>
<text x="326.2" y="226.2">ONION</text>
<text x="327.7" y="223.6">INFORMATION</text>
<text x="334.7" y="226.2">CORPORATION.</text>
<text x="344.4" y="223.6">CONTAINED</text>
<text x="353" y="226.2">ANY</text>
<text x="358.7" y="223.6">IN</text>
<text x="359.1" y="226.2">REPRODUCTION</text>
<text x="362.3" y="223.6">THIS</text>
<text x="368.7" y="223.6">DRAWING</text>
<text x="378.1" y="226.2">IN</text>
<text x="380.4" y="223.6">IS</text>
<text x="381.7" y="226.2">PART</text>
<text x="383.8" y="223.6">THE</text>
<text x="389.1" y="226.2">OR</text>
<text x="389.6" y="223.6">SOLE</text>
<text x="393.7" y="226.2">AS</text>
<text x="396.7" y="223.6">PROPERTY</text>
<text x="398.2" y="226.2">A</text>
<text x="401.2" y="226.2">WHOLE</text>
<text x="410.2" y="223.6">OF</text>
<text x="289.6" y="229.5">TOLERANCES</text>
<text x="321.3" y="232.2">AUTHOR</text>
<text x="322" y="228.8">WITHOUT</text>
<text x="333.3" y="228.8">THE</text>
<text x="337.3" y="232.2">DATE</text>
<text x="339" y="228.8">WRITTEN</text>
<text x="350" y="228.8">PERMISSION</text>
<text x="365" y="228.8">OF</text>
<text x="369.4" y="228.8">ONION</text>
<text x="377.9" y="228.8">CORPORATION</text>
<text x="395.5" y="228.8">IS</text>
<text x="398.9" y="228.8">PROHIBITED.</text>
<text x="321.3" y="240.1">CHECKED</text>
<text x="337.3" y="240.1">DATE</text>
<text x="337.3" y="248.2">DATE</text>
<text x="369.2" y="248.2">TITLE</text>
<text x="369.2" y="256.4">PART</text>
<text x="376.6" y="256.4">NO.</text>
<text x="405.1" y="256.4">REV.</text>
<text x="289.6" y="261.1">MATERIAL</text>
<text x="235.4" y="268">NEXT</text>
<text x="242.8" y="268">ASSY</text>
<text x="268.8" y="268">USED</text>
<text x="276.4" y="268">ON</text>
<text x="290.8" y="269.1">DO</text>
<text x="295.3" y="269.1">NOT</text>
<text x="301.3" y="269.1">SCALE</text>
<text x="310" y="269.1">DRAWING</text>
<text x="369.2" y="264">SCALE</text>
<text x="382.8" y="264">SIZE</text>
<text x="392.8" y="264">SHEET</text>
</g>
</svg>
